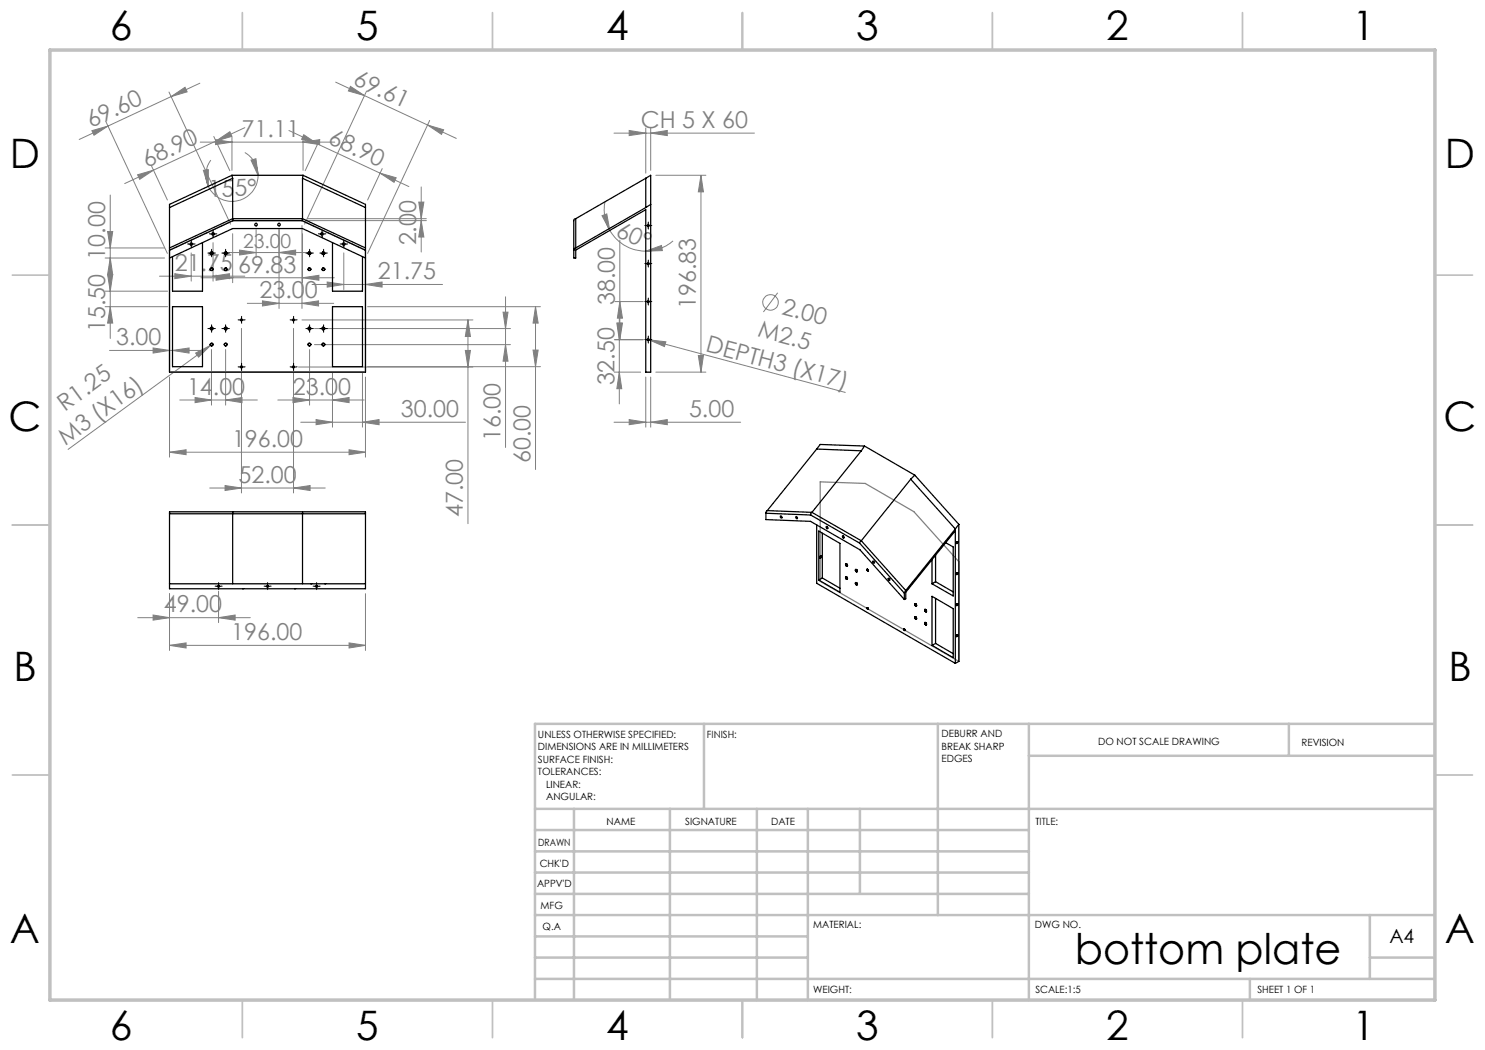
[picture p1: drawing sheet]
<svg xmlns="http://www.w3.org/2000/svg" width="297mm" height="210mm" viewBox="0 0 297 210" stroke-linecap="round" stroke-linejoin="round" font-family="sans-serif">
<g fill="none" stroke="#808080" stroke-width=".2">
<path d="M33.8 18.4l12.3 26.4M34.2 19.3l2.8-1.8 .4 .9zM40 16.6l-24.2 11.3M67.1 16.4l24.2 11.3M70.1 17.3l2.8 1.8-3.2-.9zM73.3 18.2l-12.4 26.6M18.4 26.1l3.2-.9-2.8 1.8zM21.2 24.3l12.3 26.4M22 39v28.7M27.5 35l3.2-1-2.8 1.9zM30.3 33.1l3.2 6.9M40 28.4h27"/>
<path d="M40.7 34.1l1-.2v3.4zM42.2 32a5.2 5.2 0 0 0-.5 5.3M42.8 27.3l3.2 6.8M43.1 27.9l3.3 .5-3.3 .5zM43.2 28.2l2.8-1.9 .4 1zM43.2 28.2l-18.3 8.5M46.4 27.4v6.7M49 30.5a5.4 5.4 0 0 1 2.6 4.6M49 25.5l-5.8 2.7M50.2 32l1-.3 .4 3.4zM51.6 35.1a5.2 5.2 0 0 1-4.1 5 5.2 5.2 0 0 1-5.8-2.8M57.8 26.1l5.7 2.7"/>
<path d="M60.6 28.4l3.3-.5v1zM60.6 27.4v6.7M60.7 26.9l2.8 1.9-3.2-.9zM63.5 28.8l18.3 8.5M64 27.9l-3 6.2M76 34.6l3.2 1-.4 .9zM76.4 33.7l-2.9 6.3M84.2 37.4v13M85.5 25l3.2 1-.4 .9zM85.9 24.1l-12.4 26.6M122.8 26.6h28.1M125.8 26.1l3.4 .5-3.4 .5z"/>
<path d="M129.2 25.6v9M130.1 26.6l3.4-.5v1zM130.1 25.6v8.5M131.2 35.1h10M140.2 35.1v39.3M140.2 35.1l.5 3.3h-1zM21 51.6h11.9M21 49.6h11.9M21 58.2h12.5M21.5 46.3h1l-.5 3.3zM21.5 54.9h1l-.5 3.3zM22 51.6l.5 3.3h-1z"/>
<path d="M31.9 55.2h17.1M35 54.7l3.2 .5-3.2 .5zM38.2 50.6v5.6M40.2 55.6h26.7M42.6 55.2l3.3-.5v1zM42.6 48.5v7.7M43.2 55.1l3.3 .5-3.3 .4zM44.9 50.5h17.3M46.5 46.7v9.8M47.9 50l3.3 .5-3.3 .5zM51.2 45.9v5.6M55.8 50.5l3.3-.5v1z"/>
<path d="M55.8 45.9v15.8M60.4 45.1v16.6M60.5 55.6l3.3-.5v.9zM60.5 46.7v9.8M61.4 44.1h23.9M61.5 43.7h23.8M62.4 56.9h26.1M65.4 56.4l3.4 .5-3.4 .5zM68.8 50.6v7.3M73.1 56.9l3.3-.5v1zM83.7 40.4h1.1l-.6 3.3zM84.2 44.1l.6 3.3h-1.1z"/>
<path d="M101.1 59.4v30.1M120.4 43.1l1-.3 .6 3.3zM121 40.3a7.9 7.9 0 0 0 1 5.8M122 46.1a8.2 8.2 0 0 0 7.2 4.1M124 48v19.9M129.2 50.2l3.1-1.1 .2 1zM134.6 48.2a8.3 8.3 0 0 1-5.4 2M155.5 58.6l-2.8 3.8M21 61.3h12.5M21.9 70.1h19M22 61.3l.5 3.3h-1zM30.6 69.6l3.3 .5-3.3 .5z"/>
<path d="M33.9 75.4v16M34.5 70.1l3.3-.5v1zM39 79.5l3.3 .5-3.3 .5zM39.1 70.6l3-1.5-2.4 2.3zM42.1 69.1l-28.5 20.8M42.3 69.9v11.1M42.3 68.9l-.2 .2M45.1 69.9v11.1M48.3 65.7v32.9M49.5 60.7h17.2M52.5 60.2l3.3 .5-3.3 .5zM58.6 79.5l3.3 .5-3.3 .5z"/>
<path d="M58.7 65.7v32.9M59.7 73.4h34.9M60.4 60.7l3.3-.5v1zM60.4 64h34.2M61.9 69.9v11.1M62.9 65.7h39.2M62.9 68.9h39.2M66.5 74.3v11.1M72.5 74.3v11.1M73.1 75.4v16M73.5 73.3h34.6M73.5 61.3h34.6"/>
<path d="M93.1 70.1h1l-.5 3.3zM93.6 64v40.7M93.6 64l.5 3.3h-1zM100.6 62.4h1l-.5 3.3zM101.1 68.9l.5 3.3h-1zM106.6 70h1l-.5 3.3zM107.1 61.3v32.6M107.1 61.3l.5 3.3h-1zM122.9 67.9h5.8M122.9 74.4h5.2M123 60.3h5.7M123.4 64.6h1l-.5 3.3z"/>
<path d="M123.5 64.6h1l-.5 3.3zM123.9 74.4l.5 3.3h-1zM123.9 61.6v19.2M124 60.3l.5 3.3h-1zM129.2 75.4v10M129.5 67.9l.3 .1M129.8 68l3.4 .4-.3 .9zM129.8 68l39.3 10.5M130.1 75.4v10M131.2 74.4h10M139.7 71.1h1l-.5 3.3zM33.9 90.4l3.3-.5v1z"/>
<path d="M33.9 90.4h39.2M35.9 80h15.6M41.9 97.6h23.2M45 97.1l3.3 .5-3.3 .5zM45.1 80l3.3-.5v1zM55.6 80h17.2M58.7 97.6l3.3-.5v1zM60.1 84.4h33M63.2 83.9l3.3 .5-3.3 .5zM66.5 80l3.3-.5v1zM69.8 89.9l3.3 .5-3.3 .5zM72.5 84.4l3.3-.5v1z"/>
<path d="M122.8 84.4h25.3M125.8 83.9l3.4 .5-3.4 .5zM130.1 84.4l3.4-.5v1zM33.9 118.7v11.4M43.7 118.2v6.3M73.1 118.7v11.4M27.6 123.5h22.5M30.6 123l3.3 .5-3.3 .5zM33.9 129.1l3.3-.5v1zM33.9 129.1h39.2M43.7 123.5l3.3-.5v1zM69.8 128.6l3.3 .5-3.3 .5z"/>
<circle cx="154.1" cy="60.5" r="1.55"/>
</g>
<g fill="none" stroke="#000" stroke-width=".2" stroke-dasharray="15.2 1.3 1.3 1.3">
<path d="M37.8 48.8h-.3M38.3 48.3v-.3M38.3 49.3v.2M38.8 48.8h.2M41.8 50.6h-.2M42.1 46.8h-.2M42.3 50.1v-.2M42.3 51.1v.3M42.6 46.3v-.3M42.6 47.3v.2M42.8 50.6h.3M43.1 46.8h.3"/>
<path d="M44.6 50.6h-.2M45.1 50.1v-.2M45.1 51.1v.3M45.6 50.6h.3M61.4 50.6h-.2M61.9 50.1v-.2M61.9 51.1v.3M62.4 50.6h.3M63.9 46.8h-.2M64.2 50.6h-.2M64.4 46.3v-.3M64.4 47.3v.2"/>
<path d="M64.7 50.1v-.2M64.7 51.1v.3M64.9 46.8h.3M65.2 50.6h.3M68.3 48.8h-.3M68.8 48.3v-.3M68.8 49.3v.2M69.3 48.8h.2M129.2 45.1h-.2M129.2 52.7h-.2M129.7 44.6v-.2M129.7 45.6v.2"/>
<path d="M129.7 52.2v-.2M129.7 53.2v.2M129.7 59.8v-.2M130.2 45.1h.2M130.2 52.7h.2M41.8 65.7h-.2M42.3 65.2v-.2M42.3 66.2v.3M42.8 65.7h.3M44.6 65.7h-.2M45.1 65.2v-.2M45.1 66.2v.3"/>
<path d="M45.6 65.7h.3M47.8 73.4h-.2M47.8 64h-.2M48.3 72.9v-.2M48.3 73.9v.2M48.3 63.5v-.2M48.3 64.5v.2M48.8 73.4h.2M48.8 64h.2M58.2 73.4h-.2M58.2 64h-.2M58.7 72.9v-.2"/>
<path d="M58.7 73.9v.2M58.7 63.5v-.2M58.7 64.5v.2M59.2 73.4h.2M59.2 64h.2M61.4 65.7h-.2M61.9 65.2v-.2M61.9 66.2v.3M62.4 65.7h.3M64.2 65.7h-.2M64.7 65.2v-.2M64.7 66.2v.3"/>
<path d="M65.2 65.7h.3M129.2 60.3h-.2M129.2 67.9h-.2M129.7 60.8v.2M129.7 67.4v-.2M129.7 68.4v.2M130.2 60.3h.2M130.2 67.9h.2M43.2 117.2h-.2M43.7 116.7v-.2M43.7 117.7v.2M44.2 117.2h.2"/>
<path d="M53 117.2h-.2M53.5 116.7v-.2M53.5 117.7v.2M54 117.2h.2M62.8 117.2h-.2M63.3 116.7v-.2M63.3 117.7v.2M63.8 117.2h.2"/>
</g>
<g fill="none" stroke="#000" stroke-width=".2">
<path d="M37.7 48.8h1.1M38.2 48.3v1M41.8 50.6h1M42.1 46.8h1M42.3 50.1v1M42.6 46.3v1M44.6 50.6h1M45.1 50.1v1M61.4 50.6h1M61.9 50.1v1M63.9 46.8h1M64.2 50.6h1"/>
<path d="M64.4 46.3v1M64.7 50.1v1M68.3 48.8h1M68.8 48.3v1M129.2 45.1h.9M129.2 52.7h.9M129.6 44.6v1M129.6 52.2v1M129.6 59.8v1M41.8 65.7h1M42.3 65.2v1M44.6 65.7h1"/>
<path d="M45.1 65.2v1M47.8 73.4h1M47.8 64h1M48.3 63.5v1M48.3 72.9v1M58.2 73.4h1M58.2 64h1M58.7 63.5v1M58.7 72.9v1M61.4 65.7h1M61.9 65.2v1M64.2 65.7h1"/>
<path d="M64.7 65.2v1M129.2 60.3h.9M129.2 67.9h.9M129.6 67.4v1M43.2 117.3h1M43.7 116.8v.9M53 117.3h1M53.5 116.8v.9M62.8 117.3h1M63.3 116.8v.9"/>
</g>
<g fill="none" stroke="#c0c0c0" stroke-width=".35">
<path d="M48.5 2.5v7.5M98.5 2.5v7.5M148.5 2.5v7.5M198.5 2.5v7.5M248.5 2.5v7.5M2.5 55h7.5M287 55h7.5M2.5 105h7.5M287 105h7.5M2.5 155h7.5M287 155h7.5M48.5 200v7.5"/>
<path d="M98.5 200v7.5M148.5 200v7.5M198.5 200v7.5M248.5 200v7.5"/>
</g>
<g fill="none" stroke="#c0c0c0" stroke-width=".5">
<path d="M140.8 144.8v17M187.6 144.8v38.2M205.8 144.8v55.2M205.8 151.2h81.2M257.8 144.8v6.4M287 144.8h-180v55.2M107 161.8h180M107 178.8h98.8M107 174.5h98.8M107 170.3h98.8M107 166h98.8M114.8 161.8v38.2"/>
<path d="M134 161.8v38.2M151.4 161.8v38.2M161.6 161.8v38.2M172 161.8v17M107 195.8h180M107 191.5h54.6M107 187.3h54.6M107 183h180M250 195.8v4.2M274 191.5h13M274 183v12.8"/>
</g>
<path d="M10 10h277v190h-277z" fill="none" stroke="#c0c0c0" stroke-width=".7"/>
<path d="M33.9 50.1l12.7-6h13.8l12.7 6v24.3h-39.2zM164 96.4l9 .3 9.8 5.6 9 10.1v19.9l-27.8-16z" fill="none" stroke="#808080" stroke-width=".25"/>
<g fill="#808080">
<path d="M39.1 70.6l3-1.5-2.4 2.3z"/>
<path d="M129.8 68l3.4 .4-.3 .9z"/>
<path d="M47.9 50l3.3 .5-3.3 .5zM55.8 50.5l3.3-.5v1z"/>
<path d="M85.5 25l3.2 1-.4 .9zM70.1 17.3l2.8 1.8-3.2-.9z"/>
<path d="M69.8 89.9l3.3 .5-3.3 .5zM33.9 90.4l3.3-.5v1zM45.1 80l3.3-.5v1zM39 79.5l3.3 .5-3.3 .5zM73.1 56.9l3.3-.5v1zM65.4 56.4l3.4 .5-3.4 .5zM130.1 84.4l3.4-.5v1zM125.8 83.9l3.4 .5-3.4 .5zM69.8 128.6l3.3 .5-3.3 .5zM33.9 129.1l3.3-.5v1z"/>
<path d="M63.2 83.9l3.3 .5-3.3 .5zM72.5 84.4l3.3-.5v1zM30.6 69.6l3.3 .5-3.3 .5zM34.5 70.1l3.3-.5v1zM35 54.7l3.2 .5-3.2 .5zM42.6 55.2l3.3-.5v1zM52.5 60.2l3.3 .5-3.3 .5zM60.4 60.7l3.3-.5v1zM58.6 79.5l3.3 .5-3.3 .5zM66.5 80l3.3-.5v1zM45 97.1l3.3 .5-3.3 .5zM58.7 97.6l3.3-.5v1zM30.6 123l3.3 .5-3.3 .5zM43.7 123.5l3.3-.5v1z"/>
<path d="M60.5 55.6l3.3-.5v.9zM43.2 55.1l3.3 .5-3.3 .4z"/>
<path d="M40.7 34.1l1-.2v3.4zM50.2 32l1-.3 .4 3.4z"/>
<path d="M27.5 35l3.2-1-2.8 1.9zM43.2 28.2l2.8-1.9 .4 1z"/>
<path d="M34.2 19.3l2.8-1.8 .4 .9zM18.4 26.1l3.2-.9-2.8 1.8z"/>
<path d="M106.6 70h1l-.5 3.3zM107.1 61.3l.5 3.3h-1zM22 51.6l.5 3.3h-1zM21.5 46.3h1l-.5 3.3zM84.2 44.1l.6 3.3h-1.1zM83.7 40.4h1.1l-.6 3.3z"/>
<path d="M124 60.3l.5 3.3h-1zM123.5 64.6h1l-.5 3.3z"/>
<path d="M140.2 35.1l.5 3.3h-1zM139.7 71.1h1l-.5 3.3z"/>
<path d="M100.6 62.4h1l-.5 3.3zM101.1 68.9l.5 3.3h-1zM21.5 54.9h1l-.5 3.3zM22 61.3l.5 3.3h-1zM93.6 64l.5 3.3h-1zM93.1 70.1h1l-.5 3.3zM123.4 64.6h1l-.5 3.3zM123.9 74.4l.5 3.3h-1z"/>
<path d="M60.7 26.9l2.8 1.9-3.2-.9zM76 34.6l3.2 1-.4 .9z"/>
<path d="M120.4 43.1l1-.3 .6 3.3zM129.2 50.2l3.1-1.1 .2 1z"/>
<path d="M125.8 26.1l3.4 .5-3.4 .5zM130.1 26.6l3.4-.5v1z"/>
<path d="M43.1 27.9l3.3 .5-3.3 .5zM60.6 28.4l3.3-.5v1z"/>
</g>
<g fill="none" stroke="#000" stroke-width=".25">
<path d="M46.4 35.1l-12.5 5.8v8.7M46.4 35.1h14.2M46.4 35.1l.1 .6M46.5 35.7v8M46.5 35.7l-12.6 5.8M60.5 35.7v8M60.5 35.7l12.6 5.8M60.6 35.1l12.5 5.8v8.7M60.6 35.1l-.1 .6M129.2 35.7l.9-.6v39.3h-.9v-32.5l-14.1 8.1v1.6h-.3v-7.6l.3-.3M129.2 35.7v5.8M129.2 35.7l-14.1 8"/>
<path d="M33.9 49.6v.5M33.9 50.1v24.3h39.2v-24.3M33.9 51.6l12.6-5.9h14l12.6 5.9M40.5 48.5v9.7h-6v-6.9M42.3 50.4a.25 .25 0 0 1 .2 .2 .25 .25 0 0 1-.2 .3 .25 .25 0 0 1-.2-.3M42.3 50.4a.27 .27 0 0 1 .3 .2 .27 .27 0 0 1-.3 .3 .27 .27 0 0 1-.2-.3M42.3 53.6a.25 .25 0 0 1 .2 .2 .25 .25 0 0 1-.2 .3 .25 .25 0 0 1-.2-.3M42.3 53.6a.27 .27 0 0 1 .3 .2 .27 .27 0 0 1-.3 .3 .27 .27 0 0 1-.2-.3M42.3 50.4l-.2 .2M42.3 53.6l-.2 .2M45.1 50.4a.25 .25 0 0 1 .3 .2 .25 .25 0 0 1-.3 .3 .25 .25 0 0 1-.2-.3M45.1 50.4a.27 .27 0 0 1 .3 .2 .27 .27 0 0 1-.3 .3 .27 .27 0 0 1-.2-.3"/>
<path d="M45.1 53.6a.25 .25 0 0 1 .3 .2 .25 .25 0 0 1-.3 .3 .25 .25 0 0 1-.2-.3M45.1 53.6a.27 .27 0 0 1 .3 .2 .27 .27 0 0 1-.3 .3 .27 .27 0 0 1-.2-.3M45.1 50.4l-.2 .2M45.1 53.6l-.2 .2M46.5 43.7l.1 .4M46.5 43.7l-12.6 5.9M46.5 43.7h14M46.6 44.1l-12.7 6M46.6 44.1h13.8M60.4 44.1l12.7 6M60.5 43.7l-.1 .4M60.5 43.7l12.6 5.9"/>
<path d="M61.9 50.4a.25 .25 0 0 0-.2 .2 .25 .25 0 0 0 .2 .3 .25 .25 0 0 0 .3-.3M61.9 50.4a.28 .28 0 0 0-.3 .2 .28 .28 0 0 0 .3 .3 .28 .28 0 0 0 .3-.3M61.9 53.6a.25 .25 0 0 0-.2 .2 .25 .25 0 0 0 .2 .3 .25 .25 0 0 0 .3-.3M61.9 53.6a.27 .27 0 0 0-.3 .2 .27 .27 0 0 0 .3 .3 .27 .27 0 0 0 .3-.3M61.9 50.4l.3 .2M61.9 53.6l.3 .2M64.7 53.6a.25 .25 0 0 0-.2 .2 .25 .25 0 0 0 .2 .3 .25 .25 0 0 0 .2-.3M64.7 53.6a.27 .27 0 0 0-.3 .2 .27 .27 0 0 0 .3 .3 .27 .27 0 0 0 .2-.3M64.7 50.4a.25 .25 0 0 0-.2 .2 .25 .25 0 0 0 .2 .3 .25 .25 0 0 0 .2-.3M64.7 50.4a.26 .26 0 0 0-.3 .2 .26 .26 0 0 0 .3 .3 .26 .26 0 0 0 .2-.3M64.7 50.4l.2 .2M64.7 53.6l.2 .2"/>
<path d="M66.5 48.5v9.7h6v-6.9M73.1 49.6v.5M115.1 49.6l-.2 .1-.1 .4M115.1 43.7v5.9M129.2 41.5l-14.1 8.1M130.1 40.9l-.9 .6M34.5 61.3h6v12h-6zM42.1 65.7a.26 .26 0 0 1 .2-.2 .26 .26 0 0 1 .3 .3 .26 .26 0 0 1-.3 .2M42.1 65.7a.28 .28 0 0 1 .2-.3 .28 .28 0 0 1 .3 .3 .28 .28 0 0 1-.3 .3M42.1 68.9a.25 .25 0 0 1 .2-.2 .25 .25 0 0 1 .2 .2 .25 .25 0 0 1-.2 .3M42.1 68.9a.27 .27 0 0 1 .2-.3 .27 .27 0 0 1 .3 .3 .27 .27 0 0 1-.3 .3M42.1 65.7l.2 .3"/>
<path d="M42.1 68.9l.2 .3M44.9 68.9a.25 .25 0 0 1 .2-.2 .25 .25 0 0 1 .3 .2 .25 .25 0 0 1-.3 .3M44.9 68.9a.27 .27 0 0 1 .2-.3 .27 .27 0 0 1 .3 .3 .27 .27 0 0 1-.3 .3M44.9 65.7a.26 .26 0 0 1 .3-.2 .26 .26 0 0 1 .2 .3 .26 .26 0 0 1-.3 .2M44.9 65.7a.28 .28 0 0 1 .3-.3 .28 .28 0 0 1 .2 .3 .28 .28 0 0 1-.3 .3M44.9 65.7l.2 .3M44.9 68.9l.2 .3M62.2 68.9a.25 .25 0 0 0-.3-.2 .25 .25 0 0 0-.2 .2 .25 .25 0 0 0 .2 .3M62.2 68.9a.27 .27 0 0 0-.3-.3 .27 .27 0 0 0-.3 .3 .27 .27 0 0 0 .3 .3M62.2 65.7a.26 .26 0 0 0-.3-.2 .26 .26 0 0 0-.3 .3 .26 .26 0 0 0 .3 .2M62.2 65.7a.28 .28 0 0 0-.3-.3 .28 .28 0 0 0-.3 .3 .28 .28 0 0 0 .3 .3M62.2 68.9l-.3 .3"/>
<path d="M62.2 65.7l-.3 .3M64.9 68.9a.25 .25 0 0 0-.2-.2 .25 .25 0 0 0-.2 .2 .25 .25 0 0 0 .2 .3M64.9 68.9a.27 .27 0 0 0-.2-.3 .27 .27 0 0 0-.3 .3 .27 .27 0 0 0 .3 .3M64.9 65.7a.26 .26 0 0 0-.2-.2 .26 .26 0 0 0-.3 .3 .26 .26 0 0 0 .3 .2M64.9 65.7a.28 .28 0 0 0-.3-.3 .28 .28 0 0 0-.2 .3 .28 .28 0 0 0 .3 .3M64.9 65.7l-.2 .3M64.9 68.9l-.2 .3M66.5 61.3h6v12h-6zM163.3 89.8l-9.8 12.3M163.3 89.8l9 .4M172.3 90.2l-9.9 12.3M172.9 89.2l10.1 5.8"/>
<path d="M172.9 89.2l-.6 1M172.9 89.2l-8.9-.3-.7 .9M182.1 95.8l-9.8 12.4M182.1 95.8l9 10M183 95l-.9 .8M183 95l8.8 9.9M33.9 102.4h39.2v15.3h-39.2zM33.9 116.8h39.2M33.9 102.8h39.2M46.5 102.4v14.4M48.5 117.7h.1M58.9 117.7h.1"/>
<path d="M60.5 102.4v14.4M62.2 116.8h.1M64.9 116.8h.1M153.2 102.6v1.3l8.9 .4 9.9 5.7 8.9 9.9M153.2 102.6l8.9 .4M153.5 102.1l-.3 .5M153.5 102.1l8.9 .4M156.1 103.2h.2l.1 .4a.24 .24 0 0 1-.3-.1 .24 .24 0 0 1 0-.3zM159.1 103.4a.22 .22 0 0 1 .3 0 .22 .22 0 0 1-.1 .3zM162.1 103l9.8 5.6M162.4 102.5l-.2 .2-.1 .3M162.4 102.5l9.9 5.7"/>
<path d="M163.3 105v11.7l27.8 16M163.8 106.2l4.2 2.5v9.8l-4.2-2.5zM164.1 111.2l-.1 .3 .1-.3M164.1 111.2l.2 .2M164.1 111.2l-.1 .2v.2M164.2 111.2l-.2 .3 .2-.3-.2 .2v.2M164.3 111.4l-.3 .2M164.3 111.3l-.2 .2M164.5 115.6l3.5 2M164.5 115.6l-.7 .4M164.5 106.6v9M165.2 105.3h.1a.21 .21 0 0 1 .3 .2 .21 .21 0 0 1-.2 .2z"/>
<path d="M165.6 105.6l-.2 .1M168.5 107.2a.21 .21 0 0 1 .3 .1 .21 .21 0 0 1-.1 .3zM168.8 107.5l-.1 .1M169.1 115.5l.2 .3M169.1 112.9l.2 .3M169.1 112.9l.2-.1 .1 .1M169.1 115.5l.2-.1 .1 .1M169.2 112.7l.1 .5M169.2 115.3l.1 .5M169.2 112.8l.3 .4-.3-.2zM169.2 115.4l.3 .4-.3-.2zM169.3 113.2l-.2-.2 .1-.2 .1 .3 .1 .1"/>
<path d="M169.3 115.8l-.2-.2 .1-.2 .1 .3 .1 .1M169.3 112.8l.2 .3zM169.3 115.4l.2 .3M169.4 115.4l.1 .4h-.2M169.4 115.4l-.2-.1-.1 .2M169.4 112.8l.1 .2M169.4 112.8l-.2-.1-.1 .2M169.5 113v.2h-.2M169.5 113v.1M169.5 115.6v.1M171.1 114l.2 .3M171.1 114a.19 .19 0 0 1 .3 0 .19 .19 0 0 1-.1 .3"/>
<path d="M171.1 116.7l.2 .3M171.1 116.7v-.1a.2 .2 0 0 1 .2-.1 .2 .2 0 0 1 .1 .3M171.1 114v-.1l.3 .1M171.1 116.7v-.2l.3 .2M171.1 113.9l.2 .5M171.1 116.5l.2 .5zM171.2 113.9l.2 .4zM171.2 116.5l.2 .4M171.3 113.9l.2 .3zM171.3 116.5l.2 .4M171.3 116.6l.2 .2M171.4 114.3h-.2v-.4v.3l.2 .1"/>
<path d="M171.4 116.9l-.2-.1v-.3v.3l.2 .1M171.4 116.8v.1l-.1 .1M171.4 114.1l.1 .2M171.4 116.7l.1 .2M171.9 108.6l9 10M172.3 108.2l-.4 .4M172.3 108.2l8.9 9.9M173.4 113.9h.1M173.4 113.8v.1M173.5 113.8l-.1 .1M173.5 113.8l.1 .4M173.5 113.9l.2 .3-.2-.3"/>
<path d="M173.6 113.9l.1 .2M174.6 112.2a.22 .22 0 0 1 .3 .1 .22 .22 0 0 1-.2 .3zM177.7 115.6a.22 .22 0 0 1 .3 .2 .22 .22 0 0 1-.2 .3l-.2-.3zM180.9 119.9l.3-.1v-1.3l9.9-12.4v26.6M180.9 118.6v1.3M181.2 118.1l-.3 .5M186.4 119.3l4.2 2.4v9.8l-4.2-2.4zM186.4 111.9v4.9M187.1 116.3l-.7 .5M187.1 111v5.3M187.1 119.7v9M187.1 116.3l3.5 2.1"/>
<path d="M189.1 108.5l1.5 .9v9.8l-4.2-2.4M191.1 105.8l-9.9 12.3M191.3 108.6l.1-.2-.2 .2M191.4 114.6l-.1 .2M191.4 114.6l-.2 .2M191.5 114.6l-.2 .3M191.5 108.4v.2l-.2 .1 .2-.3-.2 .2M191.5 114.6v.2l-.2 .1M191.8 104.9l-.7 .9M191.8 104.9v27.4l-.7 .4M173.4 121.6l.1-.1a.18 .18 0 0 1 .2 .2 .18 .18 0 0 1-.2 .2zM173.4 121.6h.1"/>
<path d="M173.4 121.5v.1M173.5 121.5l-.1 .1M173.5 121.5l.2 .3-.2-.3M173.5 121.5l.2 .3M173.6 121.6l.1 .2M180.7 125.8h.1M180.9 125.8l.1 .3-.1-.3-.1 .2 .2 .1M180.9 125.8l.1 .2M183 120.7l.1 .5M183 123.4l.1 .4M183.1 120.7l-.1 .3 .3 .2M183.1 123.4l-.1 .2 .3 .2a.22 .22 0 0 1-.3-.1 .22 .22 0 0 1 .2-.3l.1 .3"/>
<path d="M183.1 120.7l.2 .4zM183.1 123.4l.2 .3zM183.1 120.8l.2 .3zM183.1 121.2h.2M183.1 123.8h.2M183.3 121.1l-.2 .1M183.3 121.1l-.1-.3-.2-.1 .1 .5M183.3 123.7l-.2 .1M183.3 123.7l-.1-.2-.2-.1 .1 .4M183.3 121.1l-.2-.4a.25 .25 0 0 0-.1 .3 .25 .25 0 0 0 .3 .2M185 121.9h.1M185 121.9v.3l.1 .1"/>
<path d="M185 121.9l.1 .4M185 124.5l.1 .4M185 124.5l.3 .3M185 124.5l-.1 .2 .2 .2M185 121.9l.3 .3M185 121.9l.2 .4a.22 .22 0 0 1-.2-.1 .22 .22 0 0 1 .1-.3l.2 .3M185 124.5l.2 .4a.22 .22 0 0 1-.2-.1 .22 .22 0 0 1 .1-.3l.2 .3M185.1 121.9l.2 .4M185.1 124.5l.2 .4M185.1 122.3l.1 .1M185.1 124.9l.1 .1M185.3 122.2l-.2-.3 .2 .3"/>
<path d="M185.3 124.8l-.2-.3 .2 .3M185.3 124.8l-.2 .1M185.3 122.2l-.2 .1M187.1 128.7l-.7 .4M187.1 128.7l3.5 2M191.3 121l.1-.2-.2 .2M191.4 127l-.1 .2M191.4 127l-.2 .2M191.5 120.8l-.2 .3M191.5 127l-.2 .3M191.5 120.8v.2l-.2 .1M191.5 127v.2l-.2 .1"/>
<circle cx="38.3" cy="48.8" r=".26"/>
<circle cx="42.6" cy="46.8" r=".25"/>
<circle cx="51.2" cy="44.9" r=".25"/>
<circle cx="55.8" cy="44.9" r=".25"/>
<circle cx="64.4" cy="46.8" r=".25"/>
<circle cx="68.8" cy="48.8" r=".25"/>
<circle cx="129.6" cy="45.1" r=".2"/>
<circle cx="129.6" cy="52.7" r=".2"/>
<circle cx="48.3" cy="64" r=".19"/>
<circle cx="48.3" cy="73.4" r=".2"/>
<circle cx="58.7" cy="64" r=".2"/>
<circle cx="58.7" cy="73.4" r=".21"/>
<circle cx="129.6" cy="60.3" r=".2"/>
<circle cx="129.6" cy="67.9" r=".2"/>
<circle cx="43.7" cy="117.3" r=".2"/>
<circle cx="53.5" cy="117.3" r=".19"/>
<circle cx="63.3" cy="117.2" r=".19"/>
<circle cx="173.5" cy="114.1" r=".17"/>
<circle cx="191.4" cy="108.5" r=".16"/>
<circle cx="191.4" cy="114.7" r=".16"/>
<circle cx="180.9" cy="126" r=".17"/>
<circle cx="191.4" cy="127.1" r=".15"/>
<circle cx="191.4" cy="120.9" r=".16"/>
</g>
<text font-size="8.5" x="215" y="192.7">bottom plate</text>
<g font-size="8.1">
<text x="22" y="8">6</text>
<text x="71.2" y="8">5</text>
<text x="121.2" y="8">4</text>
<text x="171.3" y="8">3</text>
<text x="221.3" y="8">2</text>
<text x="270.5" y="8">1</text>
<text x="2" y="33.6">D</text>
<text x="289" y="33.6">D</text>
<text x="1.7" y="86.1">C</text>
<text x="288.7" y="86.1">C</text>
<text x="2.7" y="136.1">B</text>
<text x="289.7" y="136.1">B</text>
<text x="2" y="188.6">A</text>
<text x="289" y="188.6">A</text>
<text x="22" y="208">6</text>
<text x="71.2" y="208">5</text>
<text x="121.2" y="208">4</text>
<text x="171.3" y="208">3</text>
<text x="221.3" y="208">2</text>
<text x="270.5" y="208">1</text>
</g>
<g font-size="4.7" fill="#808080">
<text x="70.4" y="16.8" transform="rotate(25 70.4 16.8)">69.61</text>
<text x="18.2" y="25.6" transform="rotate(-25 18.2 25.6)">69.60</text>
<text x="48.3" y="27.4">71.11</text>
<text x="65.4" y="28.5" transform="rotate(25 65.4 28.5)">68.90</text>
<text x="128.1" y="25.6">CH 5 X 60</text>
<text x="29.4" y="33.5" transform="rotate(-25 29.4 33.5)">68.90</text>
<text x="41.8" y="39.5" transform="rotate(-3 41.8 39.5)">155°</text>
<text x="123" y="47.1" transform="rotate(24 123 47.1)">60°</text>
<text x="83.3" y="49.1" transform="rotate(-90 83.3 49.1)">2.00</text>
<text x="34.9" y="54.2">21.75</text>
<text x="47.6" y="54.5">69.83</text>
<text x="51.9" y="59.7">23.00</text>
<text x="75.6" y="55.9">21.75</text>
<text x="123" y="61" transform="rotate(-90 123 61)">38.00</text>
<text x="139.2" y="61.8" transform="rotate(-90 139.2 61.8)">196.83</text>
<text x="156.2" y="62.8" transform="rotate(15 156.2 62.8)">2.00</text>
<text x="21" y="66.5" transform="rotate(-90 21 66.5)">15.50 10.00</text>
<text x="23.2" y="69.1">3.00</text>
<text x="141" y="70.3" transform="rotate(15 141 70.3)">DEPTH3 (X17)</text>
<text x="151.3" y="67.3" transform="rotate(15 151.3 67.3)">M2.5</text>
<text x="122.9" y="77.1" transform="rotate(-90 122.9 77.1)">32.50</text>
<text x="13" y="82.4" transform="rotate(-36 13 82.4)">R1.25</text>
<text x="37.4" y="79">14.00</text>
<text x="58.6" y="79">23.00</text>
<text x="80.2" y="83.4">30.00</text>
<text x="137.8" y="83.4">5.00</text>
<text x="13.1" y="89.2" transform="rotate(-36 13.1 89.2)">M3 (X16)</text>
<text x="46.4" y="89.4">196.00</text>
<text x="100.1" y="88.2" transform="rotate(-90 100.1 88.2)">16.00</text>
<text x="106.1" y="92.6" transform="rotate(-90 106.1 92.6)">60.00</text>
<text x="47.7" y="96.6">52.00</text>
<text x="92.6" y="103.4" transform="rotate(-90 92.6 103.4)">47.00</text>
<text x="32.8" y="122.5">49.00</text>
<text x="46.2" y="128.1">196.00</text>
</g>
<text font-size="3.9" fill="#808080" x="48.6" y="49.6">23.00</text>
<text font-size="3.9" x="277.9" y="188.5">A4</text>
<g font-size="2">
<text x="107.6" y="147.6">UNLESS OTHERWISE SPECIFIED:</text>
<text x="141.4" y="147.6">FINISH:</text>
<text x="188.3" y="147.5">DEBURR AND</text>
<text x="188.3" y="150">BREAK SHARP</text>
<text x="219.6" y="149">DO NOT SCALE DRAWING</text>
<text x="260.3" y="149.2">REVISION</text>
<text x="107.6" y="150.1">DIMENSIONS ARE IN MILLIMETERS</text>
<text x="107.6" y="152.6">SURFACE FINISH:</text>
<text x="107.6" y="155.1">TOLERANCES:</text>
<text x="188.3" y="152.5">EDGES</text>
<text x="109.2" y="157.6">LINEAR:</text>
<text x="109.2" y="160.1">ANGULAR:</text>
<text x="121.3" y="165">NAME</text>
<text x="137" y="164.9">SIGNATURE</text>
<text x="154.2" y="164.9">DATE</text>
<text x="207.1" y="164.9">TITLE:</text>
<text x="107.6" y="169.1">DRAWN</text>
<text x="107.9" y="173.3">CHK'D</text>
<text x="107.4" y="177.4">APPV'D</text>
<text x="108.1" y="181.8">MFG</text>
<text x="108.5" y="186">Q.A</text>
<text x="162.6" y="185.5">MATERIAL:</text>
<text x="207" y="185.5">DWG NO.</text>
<text x="162.6" y="198.5">WEIGHT:</text>
<text x="207.1" y="198.6">SCALE:1:5</text>
<text x="251.5" y="198.6">SHEET 1 OF 1</text>
</g>
</svg>
